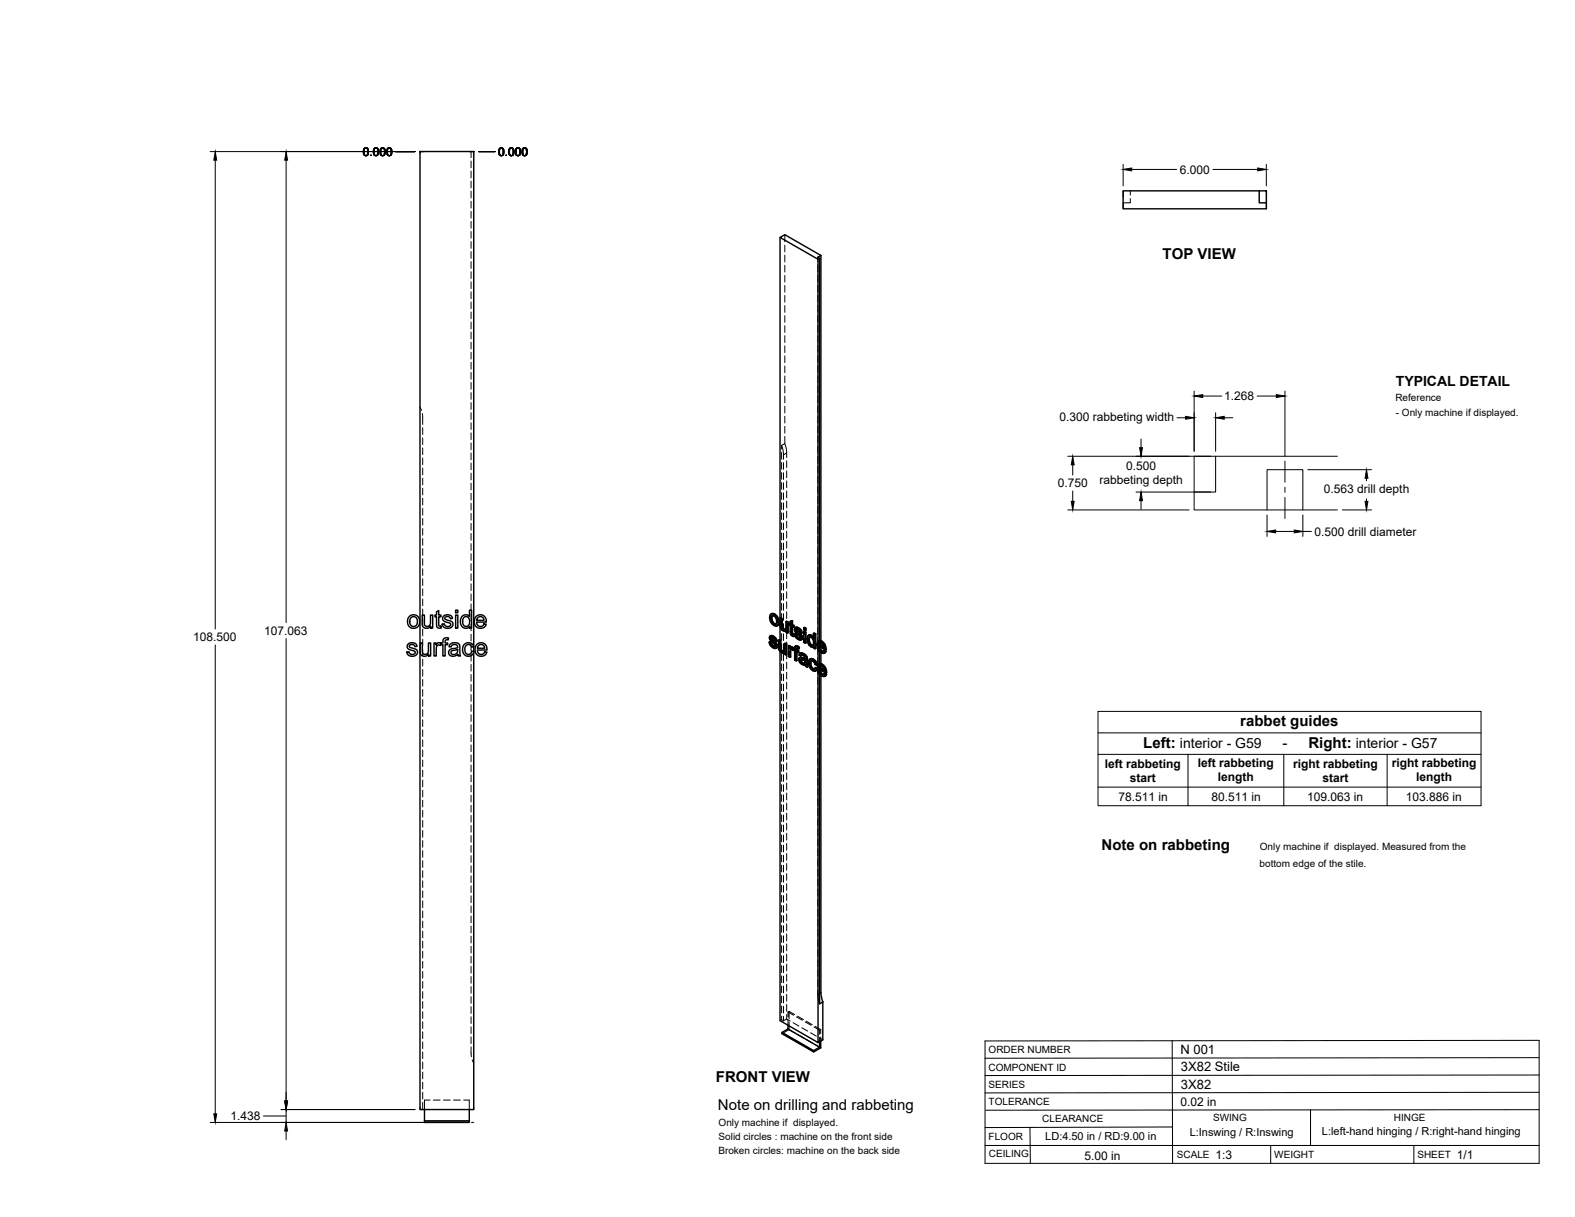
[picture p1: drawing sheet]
<svg xmlns="http://www.w3.org/2000/svg" width="559mm" height="432mm" viewBox="0 0 559 432" stroke-linecap="round" stroke-linejoin="round" font-family="sans-serif">
<!-- layer: Visible -->
<g fill="none" stroke="#000" stroke-width=".51">
<path d="M446.8 67.7h2.5v4.3h-2.5zM446.8 67.7h-48.3v6.4h50.8v-2.1M276.8 84.2l-.1 135.1 .6 .3 .3-.1v2.8M290.2 92v135.6M290.8 91.7v135.6M291.3 90.6l-12.9-7.3-1.6 .9 13.4 7.8 .6-.3M291.3 90.6l-1.2 .7 .7 .4M291.3 90.6v136.7M145.3 218.6l.9-.4a2.33 2.33 0 0 1 2.7 2.9 2.33 2.33 0 0 1-3.8 1.1l-.5-1.1a2.74 2.74 0 0 1 .7-2.5zM145.8 219.2l1.2-.4 .9 .8 .1 1.6-.7 1h-1.2l-.5-.6-.2-1.4zM149.8 218.2h.8v2.6a1.14 1.14 0 0 0 1.1 1.4 1.14 1.14 0 0 0 1-1.5v-2.5h.8v4.6h-.7v-.6a1.63 1.63 0 0 1-1.9 .7 1.63 1.63 0 0 1-1.1-1.8zM154.9 217.1l.8-.5v1.6h.7v.6h-.7v3.2l.7 .1 .2 .7-.6 .1a1.02 1.02 0 0 1-1.1-1.4v-2.7h-.6v-.6h.6z"/>
<path d="M157.4 218.6l1.3-.5a1.58 1.58 0 0 1 1.8 1.3l-.7 .1a.99 .99 0 0 0-1-.8 .99 .99 0 0 0-1 .9l2.6 1.1a1.59 1.59 0 0 1-.2 1.9 1.59 1.59 0 0 1-1.9 .3l-.8-.3-.4-.6-.2-.5 .8-.2a1.08 1.08 0 0 0 1.1 1 1.08 1.08 0 0 0 1-1l-1.9-.7a1.19 1.19 0 0 1-.5-2zM161.6 218.2h.8v4.6h-.8zM161.6 216.5h.8v.9h-.8zM163.9 218.7a1.73 1.73 0 0 1 2.7 .1v-2.3h.7v6.3h-.7v-.5a1.89 1.89 0 0 1-2.3 .4 1.89 1.89 0 0 1-1-2.2zM164.5 219.2l.9-.4 .9 .4 .3 1.2-.2 1.2a1.26 1.26 0 0 1-1.6 .5 1.26 1.26 0 0 1-.7-1.6zM168.9 218.8a2.14 2.14 0 0 1 2.5-.4 2.14 2.14 0 0 1 1.1 2.3h-3.4l.2 .8a1.29 1.29 0 0 0 1.2 .8 1.29 1.29 0 0 0 1.2-.9h.8l-.5 .9a2.33 2.33 0 0 1-3.1 0 2.33 2.33 0 0 1-.3-3.1zM169.5 219.1l1.3-.3a1.27 1.27 0 0 1 .9 1.3h-2.6zM273.6 217.8l.6-.2 .6 .2zM273.6 217.8l-.6 1.1 .4 1.8 1.3 1.3 .7 .2 .5-.4M273.6 219.4l.3 1.3M274.1 218.4l-.2 .9M274.6 218l.9 .9a1.6 1.6 0 0 1 .9 1.7"/>
<path d="M274.8 217.8l1.1 1.2M275.7 219.2l.4 1.6 .3-.2-.2 1.1M277.3 219.6v2.7h.3l.2 .5M277.6 219.5l-.6-.3-.3 .1v2.7l.2 .8 .7 .9a.84 .84 0 0 0 1.3 .1M144.8 228.5l1.3-.5a1.58 1.58 0 0 1 1.9 1.3l-.8 .1a1.02 1.02 0 0 0-1-.7 1.02 1.02 0 0 0-1 .7l2.2 .9a1.39 1.39 0 0 1 .6 1.8 1.39 1.39 0 0 1-1.7 .8l-.9-.2-.8-.5-.3-.8 .8-.2a1.09 1.09 0 0 0 1.1 1 1.09 1.09 0 0 0 1.1-1l-1.9-.7a1.19 1.19 0 0 1-.6-2zM149.1 228.1h.7v2.6a1.14 1.14 0 0 0 1.2 1.5 1.14 1.14 0 0 0 1-1.6v-2.5h.8v4.6h-.7v-.6a1.63 1.63 0 0 1-2 .7 1.63 1.63 0 0 1-1-1.8zM154 228.1h.7v.7a1.12 1.12 0 0 1 1.8-.5l.6-.2v-.5a1.33 1.33 0 0 1 .6-1.2 1.33 1.33 0 0 1 1.5 0l-.2 .6a.71 .71 0 0 0-.7 0 .71 .71 0 0 0-.4 .7v.4h.9v.6h-.9v4h-.8v-4h-.6v-.3l-.3 .6a1.02 1.02 0 0 0-1.2 .1 1.02 1.02 0 0 0-.2 1.2v2.4h-.8zM159.6 228.7l.7-.5 1.1-.2 1.5 .5 .5 4.2h-.8l-.2-.5a1.77 1.77 0 0 1-1.9 .7 1.77 1.77 0 0 1-1.3-1.6l.7-.9 1.6-.4a.68 .68 0 0 0 .8-.6 .68 .68 0 0 0-.8-.7 1.12 1.12 0 0 0-1.4 .9l-.8-.2zM160.2 231l1.4-.3a.42 .42 0 0 1 .5-.2 .42 .42 0 0 1 .2 .5v.1a1.2 1.2 0 0 1-1 1.1 1.2 1.2 0 0 1-1.3-.8zM164.7 228.7l.1-.1a1.93 1.93 0 0 1 3.3 .9l-.8 .1a1.29 1.29 0 0 0-1.7-.8 1.29 1.29 0 0 0-.7 1.8l.2 .9 .7 .6a1.18 1.18 0 0 0 1.6-1l.7 .1-.3 .9a2.06 2.06 0 0 1-2.5 .6 2.06 2.06 0 0 1-1.2-2.2zM168.1 231.1v-177.3h-19.1v339.9h19.1v-162.3M169.1 228.7a2.15 2.15 0 0 1 2.6-.4 2.15 2.15 0 0 1 1.1 2.3h-3.4l.1 .8a1.29 1.29 0 0 0 1.3 .8 1.29 1.29 0 0 0 1.2-.9l.8 .1-.5 .8a2.34 2.34 0 0 1-3.2-.1 2.34 2.34 0 0 1-.1-3.2z"/>
<path d="M169.8 229l.8-.3 .7 .1 .7 1.2h-2.6zM272.9 227.9l.5 .2M273.3 225.7h1.1M273.4 228.1l.3-.2 .2 .7-.2 .2zM273.5 226.5l.5 .4M273.6 226.8l.2 .3 .2-.2 1.4 1.2M273.6 225.5l-.4 .2M273.7 228.8l.6 .5h.7M273.7 225.7h.7l.7 .5M273.7 227.9l-.6-.2-.2 .2 .4 1.1 .6 .6a1.17 1.17 0 0 0 1.5 .3M273.8 227.1l1.3 1.2 .3-.2 .3 .5M273.8 226.3h.1"/>
<path d="M273.8 226.6l-.3-.2 .9 .1 .5 .9 .5 .3M273.9 220.7l.3-.2 .6 .8-.2 .1zM273.9 228.6l.6 .6M274 225.5l-.8 .2-.2 .8 .3 .8 1.6 1.5-.1 .7M274.2 225.9l.6 .5 .3-.2 .4 .6M274.2 220.5l-.3-1.2-.3 .1v-.3l.2-.5 .5-.2 .8 .6 .4 1.2-.2 1.2h-.7M274.3 229.3l.5 .2M274.8 226.4l.5 .6h.3l.1 .5-.3 .2-.1-.7M274.8 221.3l.5 .1M274.9 229.4l-.1 .1M275.1 228.3l.3 .5 .3-.2 .1 .7M275.4 228.8l.2 .6 .2-.1-.1 .5"/>
<path d="M275.6 229.4l-.2 .5 .3-.1-.4 .2M276.1 220.8l-.2 1 .3-.1-.5 .4M276.2 227.1l.6 .4 .3-.2v2.8M276.8 231.1v131l13.4 7.8v-131.7M276.8 227.5v2.7l.3-.1 .2 .5M276.8 222.1v5M276.8 230.2l.2 .6 .3-.2 .4 .4M277 230.8l.4 .3h.8M277.1 227.3l-.6-.3-.3 .1v2.5l.2 1.1 .7 .8a.87 .87 0 0 0 1.3 .1M277.3 222.4l.2 .5 .3-.1 .4 .4M277.4 231.1l.5 .2M277.5 222.9l.5 .4h.7l-.3 .2"/>
<path d="M278 223.3l.4 .2M278.2 231.1l-.3 .2M278.3 228.3l.5 .4 .3-.2v3.8l-.3 .1v-3.7M278.4 231.6v.5l.4 .3M278.4 231.6l-.2 .1M278.8 220.5l.6 .4 .3-.2v3.8l-.3 .1v-3.7M278.9 223.8v.5l.5 .3M278.9 223.8l-.2 .1M279.1 228.5l-.5-.3-.3 .1v2.5l-.4 .5M279.7 220.7l-.6-.3-.3 .1v2.4l-.4 .6M279.7 229.2l.5 .2 .3-.1v.4l.3-.2M280.2 229.4v.6l.6-.5 .4 .1"/>
<path d="M280.3 221.1l-.4 .1v.5l.4 .2 .1 2.9 .8 .9h.6l-.1-.6h-.5M280.3 220.5l.9-.2v1.3M280.4 230.6l.1 2.5-.2 .1v-1.9M280.5 229.3l-.5-.3-.3 .2v3.7l.6 .3M280.6 229.7l.6-.1 .5 .4M280.7 230.3l-.1 .1M280.9 220.4v1.3l.3-.1 .5 .3M280.9 221.7l.6 .3 .2-.1v.5l-.2 .1v-.5M280.9 229.8l.6 .3M280.9 224.8l.6 .2M281 225l.7 .1M281.2 220.3l-.9 .2v.9l-.4-.2"/>
<path d="M281.2 222.4v2.2M281.3 230.8l-.7-.5-.2 .3 .2-.2-.1 .7M281.5 222.5l-.6-.3v2.5l.4 .1M281.5 230.7l.4 .2v3.3l.6 .3M281.5 230.7v-.3l-.2 .4M281.5 225.2v.6M281.5 230.7l-.2 .1M281.7 230l-.2 .1 .4 .3v-.4M281.7 230l.2 .1M281.8 224.9l.5 .2M282.2 222.7l.7-.2 .4 .2M282.3 229.3h.8l.5 .3"/>
<path d="M282.3 225.1l.3-.2 .3 .8-.3 .1zM282.4 223.5l.6 .4M282.4 223.8l.3 .3 .3-.2 1.2 1.2M282.5 230.8l.6 .3 .3-.2v.6l-.3 .1v-.5M282.5 222.5l-.4 .2M282.6 229.1l-.4 .2M282.6 225.8l.5 .6 .8-.1M282.6 222.7h.7l.7 .5M282.6 224.9l-.6-.2-.2 .2 .5 1.3 1.1 .8 .9-.1M282.7 224.1l1.3 1.2 .2-.2 .4 .6M282.7 223.3v.1M282.7 223.6l-.3-.2 .9 .2 .5 .9 .6 .2"/>
<path d="M282.8 231.4v3l-.3 .1v-3.3l.6 .4M282.8 230v.6M282.9 229.4l.5 .4 .2-.2-.3 .7 .1-.5M282.9 225.7l.5 .5M282.9 222.5l-.9 .3-.1 .8 .5 .9 1.3 1.2 .2 .5-.2 .3M283.1 222.9l.6 .5 .3-.2 .4 .6M283.1 229.3l-.5-.2-.5 .2-.2 .7M283.1 226.4l.6 .1M283.3 230.3a.4 .4 0 0 0-.5-.4 .4 .4 0 0 0-.3 .5v.4l.3-.2 .6 .3M283.7 223.4l.5 .6 .3-.1 .1 .6-.2 .2-.2-.7M283.8 233.4l.6-.2 1.2 .5M283.8 226.5h-.1"/>
<path d="M284 234.3l.1 .6 .3-.2 .5 .5M284 225.3l.3 .5 .3-.1 .2 .6M284 234.1v.2l.2-.1 .2 .5M284 233.2l-.4 .2M284.1 234.9l.5 .4h.9M284.2 234l-.2 .1M284.2 231.8l.7 .3 .3-.2 .7 .5M284.2 234l.8 .3a.63 .63 0 0 1 .6 .5 .63 .63 0 0 1-.4 .7M284.3 234l-.1 .2M284.3 225.8l.2 .6 .3-.1-.2 .5M284.4 232.4l-.4 .4a.87 .87 0 0 1 1-.3 .87 .87 0 0 1 .6 .8v.6l-1.4-.5M284.4 233.2l-.8 .2-.2 .9 .5 1 1 .6a.61 .61 0 0 1 .9 .5l.6 .3"/>
<path d="M284.5 226.4l-.2 .5 .3-.1-.4 .3M284.5 231.6l-.7 .2M284.6 235.3h.9M284.9 232.1l.7 .5 .3-.2 .4 .5M285.1 224.2l.3-.2 .6 .3-.3 .2zM285.1 222.7l.3-.1 .6 .3-.3 .2zM285.1 224.2v3.7l.6 .3M285.1 222.7v.8l.6 .3M285.2 231.9l-.7-.3-.8 .3-.2 .5 .5 .4M285.6 232.6l.4 .5 .3-.2 .1 .5M286 224.3v3.8l-.3 .1v-3.7M286 222.9v.7l-.3 .2v-.7"/>
<path d="M286 233.1l.2 .5 .2-.2 .1 2.7M286.2 233.6v2.6l.3-.1 .1 .5-.2 .1-.2-.5M286.9 227.1l.2 1.2M287 225.4h1l.5 .4M287.1 226.1l.8 .2 .7 1-.1 1.5-.3 .3-.4-.1M287.1 226.1l-.2 1 .3-.2 .2 1.2M287.1 228.3l.3-.2 .7 .8h-.4zM287.2 226.1h-.1M287.3 225.2l-.6 .3M287.4 226l-.2 .9M287.4 235.5a1.13 1.13 0 0 0 .7 1.3l.5 .5M287.6 233.8l.8 .2 .2-.1 .9 .8"/>
<path d="M287.7 236.7l.7 .7h.6M287.7 225.6l.5 .4h.4M287.9 233.7l-.6 .2M287.9 234.4l-.2 .9M288 225.4l-.7-.2-.6 .3-.4 1 .2 1.4 .9 1.4a.79 .79 0 0 0 1.2 .2M288.1 228.9l.3 .1M288.4 234l.8 .8 .3-.1 .4 1.1-.2 .2-.5-1.2M288.6 224.7l.5 .3 .3-.1v5.2l-.3 .1v-5.2M288.6 229.5v.4l.5 .3M288.6 229.5l-.2 .1M288.6 233.9l-.6-.2-.4 .1a2.25 2.25 0 0 0-.1 3.3l.9 .9 .9 .1M289.2 237l.5 .4"/>
<path d="M289.4 224.9l-.5-.3-.3 .1v1.9l-.4-.6M289.7 236l-.6-.2-.5-1-.8-.3-.4 1 .3-.2 .3 1.3M289.7 237.4l.3-.2-.2 .6-.5 .3zM290 237.2l-.5-.4-.3 .2a.5 .5 0 0 1-.3 .5 .5 .5 0 0 1-.5-.1M290.2 230.4l.8 .9 .9 .5 .6-.1 .6-.6M290.2 230.4v5.6M290.3 227.5h.7a1.72 1.72 0 0 1 1.7 1.1M290.4 228.7l1.8 1.1-.6-1.4a.62 .62 0 0 0-.7-.3 .62 .62 0 0 0-.5 .6l.3-.1 1.5 .8M290.4 235.8l.7-.1a1.83 1.83 0 0 1 1.8 1.1M290.6 236.9l1.8 1.1-.7-1.5a.61 .61 0 0 0-.7-.2 .61 .61 0 0 0-.4 .6l.3-.1 1.5 .8M290.7 230.4a1.08 1.08 0 0 0 1.3 .7h.1M290.8 229.8l-.1-.4 .3 .8"/>
<path d="M290.8 228.2v.4M290.8 231.2v4.3M290.8 239.2v117l1.1-.7M290.9 228.1l-.2 .5M290.9 238.6a1.1 1.1 0 0 0 1.3 .6h.1M290.9 237.6l.2 .8M291 236.3l-.1 .5M291.3 239.6v112.6l.6 3.3M291.3 228.1v.8M291.3 229.7v.9M291.3 231.5v4M291.3 236.3v.7"/>
<path d="M291.3 237.8v.7M291.3 227.7l.9 .8a1.68 1.68 0 0 1 .9 1.8M291.4 231.1l.5 .1M291.5 235.9l.9 .8a1.68 1.68 0 0 1 .9 1.8M291.5 239.3l.6 .1M291.6 227.5l-.8-.2-.9 .7v1.3l.3 1.1M291.8 235.7l-.8-.2-.8 .6-.2 1.1 .3 1.1 .7 1.1 1 .6 .7-.1 .6-.7M292 231.1l-.1 .1M292.2 239.3l-.1 .1M292.2 230.8l.6 .4M292.4 228.8l.4 1.7 .3-.2-.3 .2M292.4 239l.6 .4"/>
<path d="M292.6 237l.4 1.7 .3-.2-.3 .2M292.8 230.6l-2.4-1.4 .3 1.2 .3-.2 .7 .7M293 238.8l-2.4-1.4 .3 1.2 .2-.2 .7 .7M293.1 231.1l-.7 .7M293.1 231.1l-.6-.4-.6 .5M293.3 239.2l-.7 .8M293.3 239.2l-.6-.4-.6 .6M291.9 355.5v13.4l-1.7 1M279.6 363.7v1.4l-2.1 1.2v.5l11.2 6.4v-.4l-11.2-6.5M279.6 365.1l11.2 6.5-2.1 1.2M290.8 369.6v2M291.2 369.3v2.5l-2.5 1.4"/>
<path d="M150.6 393.7v4.6h15.9v-.6h-15.9M166.5 393.7v4"/>
</g>
<!-- layer: Hidden -->
<g fill="none" stroke="#000" stroke-width=".35">
<path d="M167.1 53.8v2.1M167.1 57.1v2.4M167.1 60.7v2.4M167.1 64.3v2.4M167.1 67.9v2.3M167.1 71.4v2.4M167.1 75v2.4M167.1 78.6v2.3M401 70.4v1.6h-2.5M401 67.7v1.5M167.1 82.1v2.4M167.1 85.7v2.4"/>
<path d="M167.1 89.3v2.4M167.1 92.9v2.3M167.1 96.4v2.4M167.1 100v2.4M278.4 83.3v2.5M278.4 87v2.4M278.4 90.6v2.3M278.4 94.1v2.4M278.4 97.7v2.4M290.1 91.3v1.6M290.1 94v2.4M290.1 97.6v2.4"/>
<path d="M167.1 103.6v2.4M167.1 107.1v2.4M167.1 110.7v2.4M167.1 114.3v2.4M167.1 117.9v2.3M278.4 101.3v2.4M278.4 104.8v2.4M278.4 108.4v2.4M278.4 112v2.4M278.4 115.6v2.3M278.4 119.1v2.4M290.1 101.2v2.4"/>
<path d="M290.1 104.8v2.3M290.1 108.3v2.4M290.1 111.9v2.4M290.1 115.5v2.4M290.1 119.1v2.3M167.1 121.4v2.4M167.1 125v2.4M167.1 128.6v2.4M167.1 132.1v2.4M167.1 135.7v2.4M167.1 139.3v2.4M278.4 122.7v2.4"/>
<path d="M278.4 126.3v2.4M278.4 129.9v2.3M278.4 133.4v2.4M278.4 137v2.4M290.1 122.6v2.4M290.1 126.2v2.4M290.1 129.8v2.3M290.1 133.4v2.3M290.1 136.9v2.4M149 144.4l.5 1.2M149.9 146.7l.1 3.9M150 151.8v2.4"/>
<path d="M150 155.4v2.4M150 158.9v2.4M167.1 142.9v2.3M167.1 146.4v2.4M167.1 150v2.4M167.1 153.6v2.4M167.1 157.1v2.4M277.3 158l.6 2.1 .1 2.9M277.3 158l1.1-.6 .6 2 .1 2.9M277.3 158v1.3M278.4 140.6v2.3M278.4 144.1v2.4"/>
<path d="M278.4 147.7v2.4M278.4 151.3v2.4M278.4 154.9v2.5M290.1 140.5v2.4M290.1 144.1v2.3M290.1 147.6v2.4M290.1 151.2v2.4M290.1 154.8v2.4M290.1 158.3v2.4M150 162.5v2.4M150 166.1v2.4M150 169.7v2.3"/>
<path d="M150 173.2v2.4M150 176.8v2.4M167.1 160.7v2.4M167.1 164.3v2.4M167.1 167.9v2.3M167.1 171.4v2.4M167.1 175v2.4M167.1 178.6v2.4M277.3 160.5v2.4M277.3 164.1v2.4M277.3 167.7v2.3M277.3 171.2v2.4"/>
<path d="M277.3 174.8v2.4M277.3 178.4v2.3M278 164.1v2.4M278 167.7v2.4M278 171.3v2.4M278 174.9v2.3M278 178.4v2.4M279.1 163.5v2.4M279.1 167.1v2.4M279.1 170.6v2.4M279.1 174.2v2.4M279.1 177.8v2.4"/>
<path d="M290.1 161.9v2.4M290.1 165.5v2.4M290.1 169.1v2.4M290.1 172.6v2.4M290.1 176.2v2.4M290.1 179.8v2.4M150 180.4v2.4M150 183.9v2.4M150 187.5v2.4M150 191.1v2.4M150 194.6v2.4M150 198.2v2.4"/>
<path d="M167.1 182.2v2.3M167.1 185.7v2.4M167.1 189.3v2.4M167.1 192.9v2.3M167.1 196.4v2.4M277.3 181.9v2.4M277.3 185.5v2.4M277.3 189.1v2.4M277.3 192.7v2.3M277.3 196.2v2.4M277.3 199.8v2.4M278 182v2.4"/>
<path d="M278 185.6v2.4M278 189.2v2.3M278 192.7v2.4M278 196.3v2.4M278 199.9v2.3M279.1 181.4v2.3M279.1 184.9v2.4M279.1 188.5v2.4M279.1 192.1v2.4M279.1 195.7v2.3M279.1 199.2v2.4M290.1 183.3v2.4"/>
<path d="M290.1 186.9v2.4M290.1 190.5v2.4M290.1 194.1v2.3M290.1 197.6v2.4M150 201.8v2.4M150 205.4v2.4M150 208.9v2.4M150 212.5v2.4M150 216.1v2.4M150 219.6v2.4M167.1 200v2.4M167.1 203.6v2.4"/>
<path d="M167.1 207.2v2.3M167.1 210.7v2.4M167.1 214.3v2.4M167.1 217.9v2.4M273.3 218.9l.4 1.7-.2 .2M273.8 217.7l-.8 1.4M274.1 218.4l-.2 .1M274.2 218.3l.6 .1-.2 .1M274.8 218.4l.7 .7-.2 .2M275.5 219.1l.3 1.2-.3 .2M276.8 219.3v2.8M277 219.2l.1 2.9-.3 .2"/>
<path d="M277.3 203.4v2.4M277.3 206.9v2.4M277.3 210.5v2.4M277.3 214.1v2.4M277.3 217.7v2.3M278 203.5v2.3M278 207v2.4M278 210.6v2.4M278 214.2v2.3M278 217.7v2.4M279.1 202.8v2.4M279.1 206.4v2.3"/>
<path d="M279.1 210v2.3M279.1 213.5v2.4M279.1 217.1v2.4M290.1 201.2v2.4M290.1 204.8v2.4M290.1 208.3v2.4M290.1 211.9v2.4M290.1 215.5v2.4M290.1 219.1v2.3M150 223.2v2.4M150 226.8v2.4M150 230.4v2.3"/>
<path d="M150 233.9v2.4M150 237.5v2.4M167.1 221.4v2.4M167.1 225v2.4M167.1 228.6v2.4M167.1 232.2v2.3M167.1 235.7v2.4M167.1 239.3v2.4M168.1 231.1v.3M273.1 227.7l.5 1.1-.3 .2M273.2 226.1l.2 .6-.3 .1M273.3 225.7l-.3 .6"/>
<path d="M273.4 226.7l.3 .5-.3 .2M273.5 225.6l-.5 .2M273.6 228.8l.9 .9-.2 .1M273.7 227.2l1.4 1.4-.3 .1M273.7 220.6l1.1 1.2-.2 .1M273.8 226.3l.1-.2-.3 .2 .3-.2 .6 .2-.3 .1M274.5 226.3l.5 .4-.3 .2M274.5 229.7l.7 .2-.3 .2M274.8 221.8l.9 .2-.3 .2M275 229.3h.1M275 226.7l.2 .6-.3 .1M275.1 229.3l-.2 .1"/>
<path d="M275.1 228.6l.2 .4-.3 .2M275.2 227.3l.5 .2M275.3 229l-.2 .3M275.5 229.9h-.3M275.5 221.3l-.2 .1M275.8 220.3l-.1 .8-.4 .3M275.9 221.9l-.2 .1M276.5 227v2.9l-.3 .2M276.5 229.9l.2 .6-.3 .2M276.7 230.5l.4 .5-.3 .2M276.8 227.1v1.4M276.8 229.7v1.4"/>
<path d="M277.1 222.1l.1 .6-.3 .1M277.1 231l.5 .5-.3 .1M277.2 222.7l.4 .5-.3 .2M277.3 221.2v2.4M277.3 224.8v2.4M277.3 228.4v2.4M277.3 231.9v2.4M277.3 235.5v2.4M277.3 239.1v2.4M277.6 223.2l.5 .5-.2 .1M277.6 231.5l.6 .1 .4-.2-.2 .2M278 221.3v2.4"/>
<path d="M278 224.9v2.4M278 228.5v2.3M278 232v2.4M278 235.6v2.4M278 239.2v2.4M278.1 223.7l.7 .1 .4-.2-.2 .2M278.2 231.1h.1M278.3 231.1l-.2 .1M278.5 230.9l-.3 .2M278.6 228.2v2.5l-.4 .3M278.6 231.4v.6l-.2 .1M278.6 232l.5 .3"/>
<path d="M278.7 223.3h.1M278.9 223.2l-.3 .2M279 223.1l-.3 .2M279.1 222.4l-.1 .7-.3 .1M279.1 220.4v2.6M279.1 224.2v2.4M279.1 227.8v2.4M279.1 231.4v2.4M279.1 235v2.3M279.1 238.5v2.4M279.2 223.6v.6l-.3 .1M279.2 224.2l.5 .3"/>
<path d="M280 231.5v1.2l-.3 .2M280 232.7l.5 .4M280 229v1.3M280.2 221.5l.4 .2-.3 .2M280.2 221v.5l-.3 .2M280.3 221.1l.3 .2M280.5 229.7v.1M280.5 230.4l.7-.2-.3 .2M280.6 230.3l.2-.1-.1 .1M280.6 221.7l.1 3-.3 .2M280.6 220.3v1l-.3 .1M280.7 224.7l.2 .4-.3 .2"/>
<path d="M280.7 229.6l-.5 .4M280.9 222.2l.3-.1v.3M280.9 225.1l.5 .4-.3 .2M281.2 230.2l.4 .4M281.2 222.1l.5 .3M281.4 225.5l.4 .2M281.5 230.4l.2-.2-.1 .4M281.7 230.5l.5 .3-.3 .1M281.7 230.2l-.1 .4M281.7 230.1l-.2 .2M281.9 230.1l.3 .2M282 224.7l.5 1.1-.3 .2"/>
<path d="M282.1 223.1l.2 .6-.3 .2M282.2 230.8v3.2l-.3 .2M282.2 234l.6 .4M282.2 222.7l-.3 .6M282.3 223.7l.3 .6-.3 .1M282.3 229.3l-.1 1-.3 .1M282.4 222.6l-.4 .3M282.4 229.2l-.4 .3M282.5 225.8l.9 .9-.3 .2M282.5 231.2l.3-.1v.3M282.6 223.3l.2-.2-.1 .2M282.6 230l.3-.2-.1 .2"/>
<path d="M282.6 224.3l1.4 1.3-.3 .1M282.8 231.1l.6 .4M282.8 223.1l-.3 .2M282.8 223.1l.6 .2-.3 .1M282.9 229.8l.3 .1-.2 .2M283.2 229.9l.3 .2M283.4 223.3l.5 .4-.3 .2M283.4 226.7l.7 .2-.3 .2M283.7 233.9l.2 .9-.2 .2M283.7 231.9l.3-.2-.5 .7M283.7 232.2l.6 .4M283.8 233.4l-.4 .6"/>
<path d="M283.9 226.3h.1M283.9 223.7l.2 .6-.3 .2M283.9 233.3l-.4 .3M283.9 234.8l.9 .8-.3 .1M284 226.3l-.2 .2M284 225.6l.2 .4-.3 .2M284.1 224.3l.5 .2M284.2 226l-.2 .3M284.3 232.4l.3-.2-.2 .2M284.3 233.9l.2-.1zM284.3 233.9l-.1 .1M284.4 233.9l-.3 .1"/>
<path d="M284.4 226.9h-.3M284.5 233.8l1.4 .5-.3 .1M284.6 232.2l.5 .2-.3 .2M284.8 235.6l.6 .2-.3 .2M285.1 232.4l.6 .6-.2 .1M285.4 235.8l.6-.1-.3 .2M285.4 226.5v1.3l-.3 .1M285.4 222.6v.7l-.3 .2M285.4 227.8l.6 .3M285.4 224v1.3M285.4 223.3l.6 .3M285.6 233.7l.3 .1"/>
<path d="M285.7 235.3l-.3 .1M285.7 233l.2 .6-.3 .2M285.8 235.1l-.3 .2M285.9 234.3v.7l-.4 .2M285.9 233.6l-.3 .3M286 235.7l.1 .5-.3 .2M286.1 236.2l.5 .4M286.6 226.6l.2 1.1-.3 .2M286.8 225.6l-.2 1-.3 .1M286.8 227.7l.5 1-.3 .2M287 225.3l-.5 .5M287.1 235l.5 1.7-.3 .2"/>
<path d="M287.3 228.7l.7 .6-.3 .2M287.3 234l-.2 1-.2 .2M287.4 226h.6l-.3 .1M287.4 226h.1M287.5 225.9l-.3 .2 .2-.1M287.6 236.7l1 1.1-.2 .2M287.6 233.7l-.6 .5M287.9 234.4l-.2 .1M288 234.4h.7l-.3 .2M288 229.3l.6 .2 .3-.2-.2 .1M288 226l.7 .7-.3 .1M288.6 226l.3 .4"/>
<path d="M288.6 237.8l.9 .2M288.7 234.4l.4 .5-.3 .1M288.7 228.9l-.3 .1M288.7 226.7l.2 1.3-.3 .1M288.9 224.6v1.8l-.3 .2M288.9 229.3v.5l-.3 .1M288.9 229.8l.5 .3M288.9 228l-.1 .6-.4 .4M289.1 234.9l.3 .7-.3 .2M289.2 237.4h-.2M289.4 235.6l.5 .2M289.5 236.8l-.6 .7"/>
<path d="M290.1 222.6v2.4M290.1 226.2v2.4M290.1 229.8v2.4M290.1 233.4v2.3M290.1 236.9v2.4M290.2 227.6v2.8l.3-.1-.4-1.7M290.2 236v2.2M290.3 236.8l.4 1.7-.3 .2M290.5 230.3l1.2 1.1-.3 .2M290.5 227.4l-.7 1.4M290.6 237.4l.3-.1v.3M290.7 229.1l2.4 1.4"/>
<path d="M290.7 238.5l1.1 1.1-.3 .2M290.7 235.6l-.7 1.4M290.8 228.6l-.1 .8v-.3l-.3 .1M290.8 227.3v.9M290.8 229.8v1.4M290.8 235.5v1.3M290.8 238v1.2M290.9 237.3l2.4 1.4M290.9 228.1l.1-.2-.3 .2M291 227.9l.6 .1-.2 .2M291 236.3h-.1M291.2 236.2h.6l-.3 .2"/>
<path d="M291.3 227.3v.8M291.3 228.9v.8M291.3 230.6v.9M291.3 235.5v.8M291.3 237v.8M291.3 238.5v1.1M291.6 228l.7 .8-.3 .1M291.7 231.4l.9 .3-.3 .1M291.8 236.2l.7 .8-.3 .2M291.8 239.6l1 .3-.3 .1M292.2 231l-.1 .1M292.2 229.4l.3 .2"/>
<path d="M292.2 231h.1M292.3 239.2h.1M292.3 228.8l.2 .8-.3 .2M292.4 239.2l-.2 .1M292.4 237.6l.3 .2M292.4 239.2l-.3 .2M292.5 237l.2 .8-.3 .2M292.5 230.7l-.3 .3M292.7 238.8l-.3 .4M292.7 231.6l-.1 .1M292.9 239.8l-.1 .1M150 241.1v2.4"/>
<path d="M150 244.7v2.3M150 248.2v2.4M150 251.8v2.4M150 255.4v2.3M150 259v2.3M167.1 242.9v2.4M167.1 246.4v2.4M167.1 250v2.4M167.1 253.6v2.4M167.1 257.2v2.3M277.3 242.7v2.3M277.3 246.2v2.4"/>
<path d="M277.3 249.8v2.4M277.3 253.4v2.4M277.3 256.9v2.4M278 242.7v2.4M278 246.3v2.4M278 249.9v2.4M278 253.4v2.4M278 257v2.4M279.1 242.1v2.4M279.1 245.7v2.4M279.1 249.2v2.4M279.1 252.8v2.4"/>
<path d="M279.1 256.4v2.4M279.1 259.9v2.4M290.1 240.5v2.4M290.1 244.1v2.3M290.1 247.7v2.3M290.1 251.2v2.4M290.1 254.8v2.4M290.1 258.4v2.3M150 262.5v2.4M150 266.1v2.4M150 269.7v2.3M150 273.2v2.4"/>
<path d="M150 276.8v2.4M167.1 260.7v2.4M167.1 264.3v2.4M167.1 267.9v2.4M167.1 271.4v2.4M167.1 275v2.4M167.1 278.6v2.4M277.3 260.5v2.4M277.3 264.1v2.4M277.3 267.7v2.3M277.3 271.2v2.4M277.3 274.8v2.4"/>
<path d="M277.3 278.4v2.4M278 260.6v2.4M278 264.2v2.4M278 267.7v2.4M278 271.3v2.4M278 274.9v2.4M278 278.4v2.4M279.1 263.5v2.4M279.1 267.1v2.4M279.1 270.7v2.4M279.1 274.2v2.4M279.1 277.8v2.4"/>
<path d="M290.1 261.9v2.4M290.1 265.5v2.4M290.1 269.1v2.4M290.1 272.6v2.4M290.1 276.2v2.4M290.1 279.8v2.4M150 280.4v2.4M150 284v2.3M150 287.5v2.4M150 291.1v2.4M150 294.7v2.4M150 298.2v2.4"/>
<path d="M167.1 282.2v2.3M167.1 285.7v2.4M167.1 289.3v2.4M167.1 292.9v2.4M167.1 296.5v2.3M277.3 282v2.3M277.3 285.5v2.4M277.3 289.1v2.4M277.3 292.7v2.3M277.3 296.2v2.4M277.3 299.8v2.4M278 282v2.4"/>
<path d="M278 285.6v2.4M278 289.2v2.3M278 292.7v2.4M278 296.3v2.4M278 299.9v2.4M279.1 281.4v2.4M279.1 284.9v2.4M279.1 288.5v2.4M279.1 292.1v2.4M279.1 295.7v2.3M279.1 299.2v2.4M290.1 283.4v2.4"/>
<path d="M290.1 286.9v2.4M290.1 290.5v2.4M290.1 294.1v2.4M290.1 297.6v2.4M150 301.8v2.4M150 305.4v2.4M150 308.9v2.4M150 312.5v2.4M150 316.1v2.4M150 319.7v2.4M167.1 300v2.4M167.1 303.6v2.4"/>
<path d="M167.1 307.2v2.3M167.1 310.7v2.4M167.1 314.3v2.4M167.1 317.9v2.4M277.3 303.4v2.4M277.3 307v2.3M277.3 310.5v2.4M277.3 314.1v2.4M277.3 317.7v2.4M278 303.5v2.3M278 307v2.4M278 310.6v2.4"/>
<path d="M278 314.2v2.3M278 317.8v2.3M279.1 302.8v2.4M279.1 306.4v2.4M279.1 310v2.3M279.1 313.5v2.4M279.1 317.1v2.4M290.1 301.2v2.4M290.1 304.8v2.4M290.1 308.4v2.3M290.1 311.9v2.4M290.1 315.5v2.4"/>
<path d="M290.1 319.1v2.4M150 323.2v2.4M150 326.8v2.4M150 330.4v2.4M150 333.9v2.4M150 337.5v2.4M167.1 321.5v2.3M167.1 325v2.4M167.1 328.6v2.4M167.1 332.2v2.4M167.1 335.7v2.4M167.1 339.3v2.4"/>
<path d="M277.3 321.2v2.4M277.3 324.8v2.4M277.3 328.4v2.4M277.3 332v2.3M277.3 335.5v2.4M277.3 339.1v2.4M278 321.3v2.4M278 324.9v2.4M278 328.5v2.3M278 332v2.4M278 335.6v2.4M278 339.2v2.4"/>
<path d="M279.1 320.7v2.3M279.1 324.3v2.3M279.1 327.8v2.4M279.1 331.4v2.4M279.1 335v2.3M279.1 338.5v2.4M290.1 322.6v2.4M290.1 326.2v2.4M290.1 329.8v2.4M290.1 333.4v2.3M290.1 336.9v2.4M150 341.1v2.4"/>
<path d="M150 344.7v2.3M150 348.2v2.4M150 351.8v2.4M150 355.4v2.4M150 359v2.3M167.1 342.9v2.4M167.1 346.5v2.3M167.1 350v2.4M167.1 353.6v2.4M167.1 357.2v2.4M277.3 342.7v2.4M277.3 346.2v2.4"/>
<path d="M277.3 349.8v2.4M277.3 353.4v2.4M277.3 357v2.3M278 342.8v2.3M278 346.3v2.4M278 349.9v2.4M278 353.5v2.4M278 357v2.4M279.1 342.1v2.4M279.1 345.7v2.4M279.1 349.3v2.3M279.1 352.8v2.4"/>
<path d="M279.1 356.4v2.4M279.1 360v1.6M279.6 359.1l2 1.1M280 358.8l2 1.2M290.1 351.2l.1 2.9 .6 2.1M290.1 340.5v2.4M290.1 344.1v2.4M290.1 347.7v2.3M150 362.5v2.4M150 366.1v2.4M150 369.7v2.3M150 373.3v2.3"/>
<path d="M150 376.8v2.4M167.1 371.5l.1 3.4M167.1 360.7v2.4M167.1 364.3v2.4M167.1 367.9v2.4M167.6 376.1l.5 1.2M277.3 361.8l.7 .4M277.3 360.5v1.3M277.3 361.8l-.5 .3M278 360.6v1.6M279.1 361.6l-1.1 .6M279.1 361.6l1.3 .7"/>
<path d="M279.6 360.8v-1.7l.4-.3v2.7M279.6 362v1.7M280 365.3l-2.5 1.5M280 362.7v2.6M280 365.3l2 1.2M281.4 362.9l2 1.2M282.6 360.8l2.1 1.2M283 360.6l2.1 1.2M283 367.1l2.1 1.2M284.5 364.7l2.1 1.1M285.7 362.6l2.1 1.2M286.1 362.4l2.1 1.2"/>
<path d="M286.1 368.9l2.1 1.1M287.6 366.4l2 1.2M288.8 364.4l2 1.1 .4-.2M289.2 364.2l2 1.1M289.2 370.6l2 1.2M290.7 368.2l1.2 .7M290.8 365.5v1.5M290.8 368.2v1.4M291.2 365.3v1.4M291.2 367.9v1.4M150 380.4v2.4M150 384v2.3"/>
<path d="M150 387.5v2.4M150 391.1v2.6M152.6 390.3h-2v3.4M153.8 390.3h2.4M157.4 390.3h2.3M160.9 390.3h2.4M164.5 390.3h2v3.4"/>
</g>
<!-- layer: Reference -->
<g fill="none" stroke="#000" stroke-width=".35">
<path d="M149 53.8h1.6zM149.8 53.8h-.8h1.6h-1.6v.8M166.5 53.8h1.6zM167.3 53.8h.8v.8M398.5 67.7v2.1M398.5 72v2.1M449.3 67.7v2.1M449.3 72v2.1M431.3 161.9v12.7h-7.6M474.5 161.9h-50.8v19h50.8M449.5 180.9v-14.3h12.7v14.3M149 392.9v.8h.8"/>
<path d="M167.3 398.3h.8M168.1 392.9v.8h-.8"/>
</g>
<!-- layer: Hidden Narrow -->
<path d="M279.1 160.7l-1.1 .7M274.6 228l-.3 .2M276.5 229.3l-.3 .2M277 221.5l-.3 .2M278.6 230.2l-.3 .2M279.1 222.4l-.3 .1M280.6 223.9l-.3 .2M282.2 229.9l-.3 .1M283.5 225l-.3 .2M285 234l-.3 .1M285.9 234.5l-.3 .2M290.8 352.4l-.7 .4" fill="none" stroke="#000" stroke-width=".35"/>
<!-- layer: Visible Narrow -->
<path d="M274.5 227.3l-.2 .2M277.1 229.4l-.3 .2M277.6 221.6l-.3 .1M281.2 224.3l-.3 .1M282.8 230.3l-.3 .1M283.4 224.3l-.3 .2M284.9 233.4l-.3 .2M286.5 234.1l-.3 .1M286.5 234.9l-.3 .2M291.3 352.1l-.5 .3" fill="none" stroke="#000" stroke-width=".35"/>
<!-- layer: Titleblock -->
<path d="M349.5 369.3l196.6-.2v43.7h-196.6zM415.9 369.3l.1 43.5M546.1 375.3l-196.6 .2M365.4 399.9l.2 12.9M416 399.9l-66.5 .2M465 393.7v12.7M546.1 393.7l-196.3 .2M546.1 387.6l-196.6 .2M546.1 381.4l-196.6 .2M349.5 406.4h196.6M450.8 406.4v6.4M501.6 406.4v6.4" fill="none" stroke="#000" stroke-width=".36"/>
<!-- layer: FD_Dimensions -->
<g fill="none" stroke="#000" stroke-width=".35">
<path d="M74.6 53.8h72.6M76.4 56.8v166.4M101.5 56.8v164.1M169.8 53.8h5.9M398.5 58.3v7.7M449.3 58.3v7.7M401.5 60.1h16M430.3 60.1h15.9M423.7 138.7v21.4M455.9 138.7v23.1M404.8 155.8v3M417.6 148.2h3"/>
<path d="M426.7 140.5h6.8M431.3 146.5v13.6M434.3 148.2h3.1M446 140.5h6.8M378.8 161.9h50.7M380.6 164.9v3.7M380.6 174.2v3.7M403.1 174.6h26.4M404.8 177.6v3.1M464 166.6h22.6M484.8 169.7v.9M484.8 177v.9"/>
<path d="M378.8 180.9h43.1M449.5 182.7v7.6M452.6 188.6h6.6M462.2 182.7v7.6M462.2 188.6h3.1M476.2 180.9h10.4M76.4 228.8v166.4M101.5 226.6v164M74.6 398.3h90.9M93.5 396h8M99.7 393.7h47.5M101.5 393.7v4.6"/>
<path d="M101.5 401.3v3"/>
</g>
<g fill="#000" stroke="#000" stroke-width=".35">
<path d="M76.4 53.8l.5 3h-1zM101.5 53.8l.5 3h-1zM398.5 60.1l3-.5v1zM446.2 59.6l3.1 .5-3.1 .5zM404.3 158.8h1l-.5 3.1zM420.6 147.7l3.1 .5-3.1 .5zM423.7 140.5l3-.5v1zM431.3 148.2l3-.5v1zM452.8 140l3.1 .5-3.1 .5zM380.6 161.9l.5 3h-1zM380.1 177.9h1l-.5 3zM404.8 174.6l.5 3h-1z"/>
<path d="M484.3 177.9h1l-.5 3zM484.8 166.6l.5 3.1h-1zM449.5 188.6l3.1-.6v1.1zM459.2 188l3 .6-3 .5zM75.9 395.2h1l-.5 3.1zM101 390.6h1l-.5 3.1zM101.5 398.3l.5 3h-1z"/>
</g>
<!-- layer: Smart Centers -->
<path d="M455.9 163.6v7.5M455.9 172.9v1.8M455.9 176.5v7.5" fill="none" stroke="#000" stroke-width=".35"/>
<!-- layer: Custom Tables -->
<path d="M389.6 252.4h135.9v33.5h-135.9zM389.6 260h135.9M389.6 267.7h135.9M389.6 279.3h135.9M421.5 267.7v18.2M455.5 267.7v18.2M492.1 267.7v18.2" fill="none" stroke="#000" stroke-width=".35"/>
<g font-size="5.3">
<text x="412.5" y="92">TOP VIEW</text>
<text x="440" y="257.6">rabbet guides</text>
<text x="405.6" y="265.2">Left: interior - G59</text>
<text x="455" y="265.2">-</text>
<text x="464.2" y="265.2">Right: interior - G57</text>
<text x="390.9" y="301.7">Note on rabbeting</text>
<text x="254" y="383.9">FRONT VIEW</text>
<text x="254.7" y="393.8">Note on drilling and rabbeting</text>
</g>
<text font-size="5" x="495.2" y="136.9">TYPICAL DETAIL</text>
<g font-size="4.6">
<text x="418.8" y="373.8">N 001</text>
<text x="419" y="380.2">3X82 Stile</text>
<text x="419" y="386.2">3X82</text>
</g>
<g font-size="4.3">
<text x="128.7" y="55.3">0.000</text>
<text x="176.8" y="55.3">0.000</text>
<text x="418.6" y="61.6">6.000</text>
<text x="434.3" y="142">1.268</text>
<text x="375.9" y="149.3">0.300 rabbeting width</text>
<text x="399.5" y="166.8">0.500</text>
<text x="375.3" y="172.9">0.750</text>
<text x="390" y="171.9">rabbeting depth</text>
<text x="469.7" y="174.9">0.563 drill depth</text>
<text x="466.4" y="190">0.500 drill diameter</text>
<text x="68.5" y="227.5">108.500</text>
<text x="93.7" y="225.2">107.063</text>
<text x="392" y="272.4">left rabbeting</text>
<text x="425" y="272">left rabbeting</text>
<text x="458.8" y="272.4">right rabbeting</text>
<text x="493.8" y="272">right rabbeting</text>
<text x="400.9" y="277.5">start</text>
<text x="432.1" y="277.1">length</text>
<text x="469.2" y="277.5">start</text>
<text x="502.4" y="277.1">length</text>
<text x="396.8" y="284.1">78.511 in</text>
<text x="429.8" y="284.1">80.511 in</text>
<text x="463.8" y="284.1">109.063 in</text>
<text x="498.8" y="284.1">103.886 in</text>
<text x="418.8" y="392.4">0.02 in</text>
<text x="81.7" y="397.5">1.438</text>
<text x="384.8" y="411.6">5.00 in</text>
<text x="431.3" y="411.1">1:3</text>
<text x="516.9" y="411.1">1/1</text>
</g>
<g font-size="3.9">
<text x="370.9" y="404.5">LD:4.50 in / RD:9.00 in</text>
<text x="422.1" y="403.1">L:Inswing / R:Inswing</text>
<text x="469" y="402.8">L:left-hand hinging / R:right-hand hinging</text>
</g>
<g font-size="3.5">
<text x="495.1" y="142.4">Reference</text>
<text x="495.2" y="147.5">- Only machine if displayed.</text>
<text x="447" y="301.7">Only machine if displayed. Measured from the</text>
<text x="446.9" y="307.7">bottom edge of the stile.</text>
<text x="350.8" y="373.6">ORDER NUMBER</text>
<text x="350.8" y="379.9">COMPONENT ID</text>
<text x="350.8" y="386.1">SERIES</text>
<text x="350.8" y="392.2">TOLERANCE</text>
<text x="255" y="399.4">Only machine if displayed.</text>
<text x="369.8" y="398.1">CLEARANCE</text>
<text x="430.4" y="397.8">SWING</text>
<text x="494.5" y="397.6">HINGE</text>
<text x="255" y="404.5">Solid circles : machine on the front side</text>
<text x="350.8" y="404.5">FLOOR</text>
<text x="254.9" y="409.6">Broken circles: machine on the back side</text>
<text x="350.8" y="410.5">CEILING</text>
<text x="417.5" y="410.9">SCALE</text>
<text x="452.1" y="410.9">WEIGHT</text>
<text x="502.9" y="410.9">SHEET</text>
</g>
</svg>
